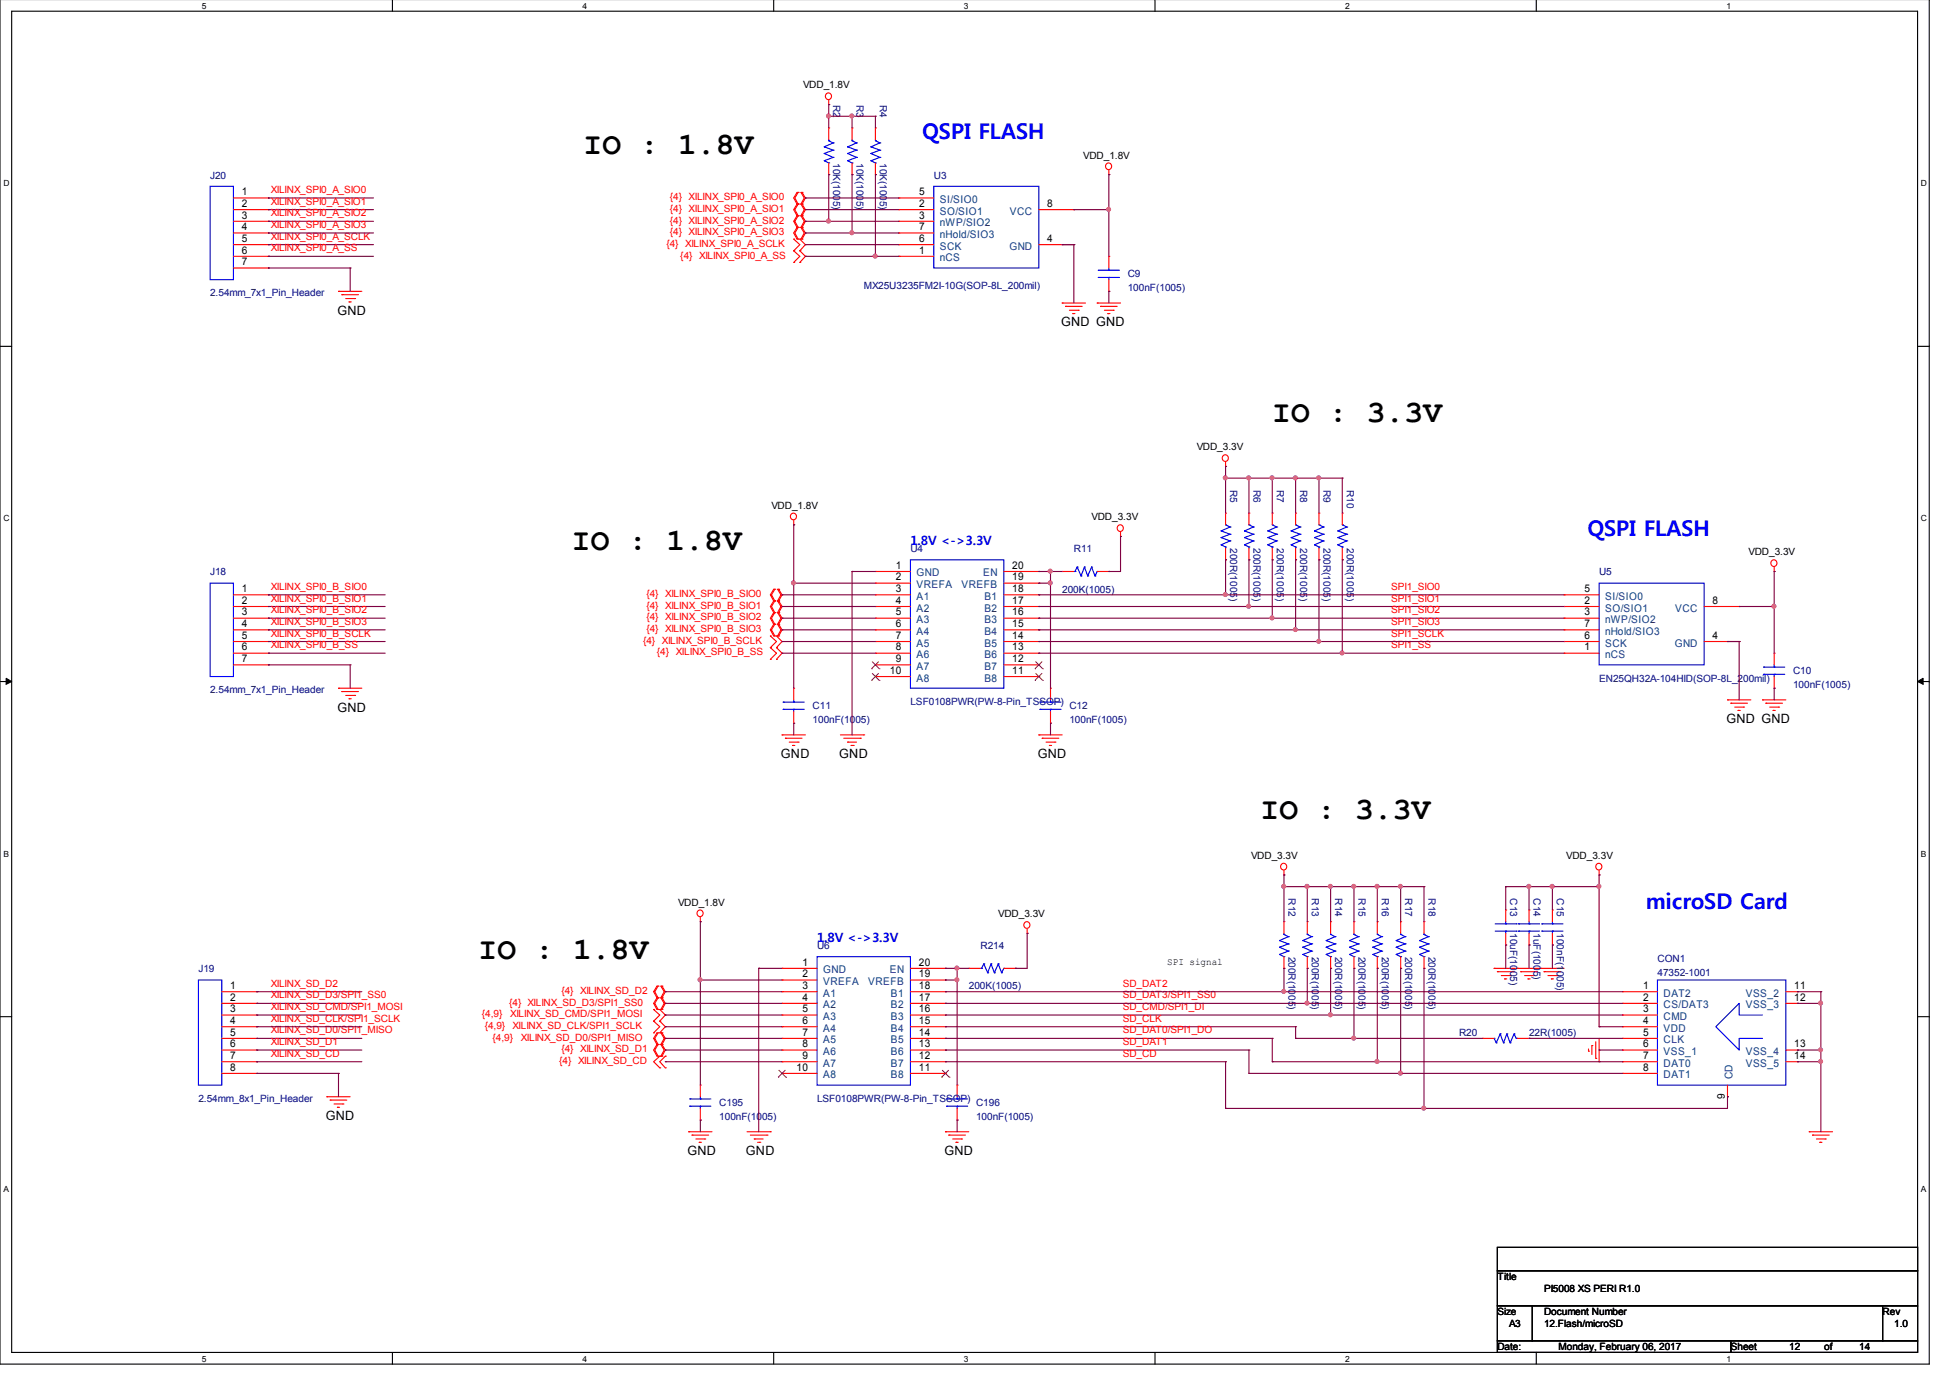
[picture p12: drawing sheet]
<svg xmlns="http://www.w3.org/2000/svg" width="297mm" height="210mm" viewBox="0 0 297 210" stroke-linecap="round" stroke-linejoin="round" font-family="sans-serif">
<path d="M0 -.1v207.9h293.9v-207.9M1.8 1.7h290.3v204.3h-290.3z" fill="none" stroke="#000" stroke-width=".17"/>
<g fill="#fff">
<path d="M30.7 .2h.6v1.3h-.6z"/>
<path d="M30.7 206.3h.6v1.3h-.6z"/>
</g>
<path d="M59.8 -.1v1.8M59.8 206v1.8" fill="none" stroke="#000" stroke-width=".17"/>
<g fill="#fff">
<path d="M88.7 .2h.6v1.3h-.6z"/>
<path d="M88.7 206.3h.6v1.3h-.6z"/>
</g>
<path d="M117.9 -.1v1.8M117.9 206v1.8" fill="none" stroke="#000" stroke-width=".17"/>
<g fill="#fff">
<path d="M146.8 .2h.6v1.3h-.6z"/>
<path d="M146.8 206.3h.6v1.3h-.6z"/>
</g>
<path d="M175.9 -.1v1.8M175.9 206v1.8" fill="none" stroke="#000" stroke-width=".17"/>
<g fill="#fff">
<path d="M204.9 .2h.6v1.3h-.6z"/>
<path d="M204.9 206.3h.6v1.3h-.6z"/>
</g>
<path d="M234 -.1v1.8M234 206v1.8" fill="none" stroke="#000" stroke-width=".17"/>
<g fill="#fff">
<path d="M263 .2h.6v1.3h-.6z"/>
<path d="M263 206.3h.6v1.3h-.6z"/>
<path d="M.5 27.2h.9v1.3h-.9z"/>
<path d="M292.6 27.2h.9v1.3h-.9z"/>
<path d="M.5 78.2h.9v1.4h-.9z"/>
<path d="M292.6 78.2h.9v1.4h-.9z"/>
</g>
<path d="M0 52.8h1.8M292.1 52.8h1.8" fill="none" stroke="#000" stroke-width=".17"/>
<g fill="#fff">
<path d="M.5 129.3h.8v1.4h-.8z"/>
<path d="M292.6 129.3h.8v1.4h-.8z"/>
</g>
<path d="M0 103.8h1.8M292.1 103.8h1.8" fill="none" stroke="#000" stroke-width=".17"/>
<path d="M.9 103.3l.9 .5-.9 .4zM292.1 103.8l.8-.5v.9z" fill="#000" stroke="#000" stroke-width=".15"/>
<g fill="#fff">
<path d="M.5 180.4h.7v1.3h-.7z"/>
<path d="M292.6 180.4h.7v1.3h-.7z"/>
</g>
<path d="M0 154.9h1.8M292.1 154.9h1.8M228.1 190h64v3.6h-64zM228.1 193.6h64v5.3h-64zM228.1 198.9h5.3v5.3h-5.3zM233.4 198.9h53.4v5.3h-53.4zM286.8 198.9h5.3v5.3h-5.3zM228.1 204.2h35.6v1.8h-35.6zM263.7 204.2h28.4v1.8h-28.4z" fill="none" stroke="#000" stroke-width=".17"/>
<g fill="none" stroke="#f00" stroke-width=".17">
<path d="M126.2 15.9h.1M126.2 19.5h.1M126.2 15.3v.6M126.2 19.5v1.8M129.8 19.5h.1M129.8 19.5v1.8M133.3 19.5h.1M133.3 19.5v1.8M35.6 30.2h5.3M35.6 31.9h5.3M35.6 33.7h5.3M35.6 35.5h5.3"/>
<path d="M35.6 37.3h5.3M35.6 39h5.3M40.9 30.2h.1M40.9 31.9h.1M40.9 33.7h.1M40.9 35.5h.1M40.9 37.3h.1M40.9 39h.1M120.9 36.4h.1M120.9 38.2h.1M120.9 40h.1M120.9 36.4l.9 .9-.9 .9"/>
<path d="M120.9 38.2l.9 .8-.9 1M121.4 29.3h.1M121.4 31.1h.1M121.4 32.9h.1M121.4 34.6h.1M121.4 36.4h.1M121.4 29.3l-.5 .9 .5 .9M121.4 31.1l-.5 .8 .5 1M121.4 32.9l-.5 .8 .5 .9M121.4 34.6l-.5 .9 .5 .9M121.6 29.3h.1M121.6 31.1h.1"/>
<path d="M121.6 32.9h.1M121.6 34.6h.1M121.6 36.4h.1M121.6 29.3l-.5 .9 .5 .9M121.6 31.1l-.5 .8 .5 1M121.6 32.9l-.5 .8 .5 .9M121.6 34.6l-.5 .9 .5 .9M121.8 38.2h.1M121.8 36.4h.1M121.8 40h.1M121.8 36.4l.9 .9-.9 .9M121.8 38.2l.9 .8-.9 1"/>
<path d="M122 29.3h.1M122 31.1h.1M122 32.9h.1M122 34.6h.1M122 36.4h.1M122 29.3l.5 .9-.5 .9M122 31.1l.5 .8-.5 1M122 32.9l.5 .8-.5 .9M122 34.6l.5 .9-.5 .9M122.2 29.3h.1M122.2 31.1h.1M122.2 32.9h.1"/>
<path d="M122.2 34.6h.1M122.2 36.4h.1M122.2 29.3l.5 .9-.5 .9M122.2 31.1l.5 .8-.5 1M122.2 32.9l.5 .8-.5 .9M122.2 34.6l.5 .9-.5 .9M126.2 26.6h.1M126.2 24.8v1.8M129.8 26.6h.1M129.8 24.8v1.8M133.3 26.6h.1M133.3 24.8v1.8"/>
<path d="M136.9 39h.1M136.9 31.9h.1M136.9 33.7h.1M136.9 30.2h.1M136.9 37.3h.1M136.9 35.5h.1M136.9 30.2h5.3M136.9 31.9h5.3M136.9 33.7h5.3M136.9 35.5h5.3M136.9 37.3h5.3M136.9 39h5.3"/>
<path d="M158.2 31.9h5.4M158.2 37.3h5.4M163.6 37.3h.1M163.6 31.9h.1M168.9 26.6h.1M168.9 39h.1M168.9 25.9v.7M168.9 39v1.8M35.6 40.8h5.3M40.9 40.8h.1M51.6 44.4h.1M51.6 44.4h3.5"/>
<path d="M52.1 44.9h.1M52.1 44.9h2.5M52.7 45.5h1.3M53.2 46h.1M53.2 46h.3M54 45.5h.1M161.8 46.2h.1M161.8 46.2h3.6M162.3 46.7h.1M162.3 46.7h2.5M162.9 47.3h1.4M163.4 47.8h.1"/>
<path d="M163.4 47.8h.3M164.3 47.3h.1M167.1 46.2h.1M167.1 46.2h3.6M167.6 46.7h.1M167.6 46.7h2.6M168.2 47.3h1.4M168.7 47.8h.1M168.7 47.8h.4M168.9 44.4h.1M168.9 42.6v1.8M169.6 47.3h.1"/>
<path d="M120.9 79.9h.1M120.9 79.3v.6M186.7 71h.1M186.7 78.2h.1M186.7 70.4v.6M186.7 78.2v1.7M190.2 78.2h.1M190.2 78.2v1.7M193.8 78.2h.1M193.8 78.2v1.7M197.4 78.2h.1M197.4 78.2v1.7"/>
<path d="M200.9 78.2h.1M200.9 78.2v1.7M204.5 78.2h.1M204.5 78.2v1.7M35.6 99.5h5.3M35.6 92.4h5.3M35.6 94.2h5.3M35.6 97.7h5.3M35.6 90.6h5.3M35.6 95.9h5.3M40.9 90.6h.1M40.9 92.4h.1"/>
<path d="M40.9 94.2h.1M40.9 95.9h.1M40.9 97.7h.1M40.9 99.5h.1M117.3 96.9h.1M117.3 98.7h.1M117.3 96.9l1 .8-1 1M117.3 98.7l1 .8-1 .9M117.9 89.8h.1M117.9 91.5h.1M117.9 93.3h.1M117.9 95.1h.1"/>
<path d="M117.9 96.9h.1M117.9 89.8l-.6 .8 .6 .9M117.9 91.5l-.6 .9 .6 .9M117.9 93.3l-.6 .9 .6 .9M117.9 95.1l-.6 .8 .6 1M118 89.8h.1M118 91.5h.1M118 93.3h.1M118 95.1h.1M118 96.9h.1M118 89.8l-.5 .8 .5 .9M118 91.5l-.5 .9 .5 .9"/>
<path d="M118 93.3l-.5 .9 .5 .9M118 95.1l-.5 .8 .5 1M118.3 98.7h.1M118.3 96.9h.1M118.3 96.9l.8 .8-.8 1M118.3 98.7l.8 .8-.8 .9M118.4 89.8h.1M118.4 91.5h.1M118.4 93.3h.1M118.4 95.1h.1M118.4 96.9h.1M118.4 89.8l.6 .8-.6 .9"/>
<path d="M118.4 91.5l.6 .9-.6 .9M118.4 93.3l.6 .9-.6 .9M118.4 95.1l.6 .8-.6 1M118.6 89.8h.1M118.6 91.5h.1M118.6 93.3h.1M118.6 95.1h.1M118.6 96.9h.1M118.6 89.8l.5 .8-.5 .9M118.6 91.5l.5 .9-.5 .9M118.6 93.3l.5 .9-.5 .9M118.6 95.1l.5 .8-.5 1"/>
<path d="M133.3 87.1h.1M133.3 88.8h.1M133.3 90.6h.1M133.3 92.4h.1M133.3 94.2h.1M133.3 95.9h.1M133.3 97.7h.1M133.3 99.5h.1M133.3 99.5h5.4M133.3 92.4h5.4M133.3 94.2h5.4M133.3 97.7h5.4"/>
<path d="M133.3 90.6h5.4M133.3 95.9h5.4M133.3 87.1h5.4M133.3 88.8h5.4M152.9 99.5h5.3M152.9 92.4h5.3M152.9 94.2h5.3M152.9 97.7h5.3M152.9 90.6h5.3M152.9 95.9h5.3M152.9 87.1h5.3M152.9 88.8h5.3"/>
<path d="M158.2 87.1h.1M158.2 88.8h.1M158.2 90.6h.1M158.2 92.4h.1M158.2 94.2h.1M158.2 95.9h.1M158.2 97.7h.1M158.2 99.5h.1M161.8 87.1h.1M161.8 87.1h1.8M167.1 87.1h1.8M168.9 87.1h.1"/>
<path d="M170.7 81.7h.1M170.7 81v.7M186.7 85.3h.1M186.7 83.5v1.8M190.2 85.3h.1M190.2 83.5v1.8M193.8 85.3h.1M193.8 83.5v1.8M197.4 85.3h.1M197.4 83.5v1.8M200.9 85.3h.1M200.9 83.5v1.8"/>
<path d="M204.5 85.3h.1M204.5 83.5v1.8M238.3 99.5h.1M238.3 92.4h.1M238.3 94.2h.1M238.3 90.6h.1M238.3 97.7h.1M238.3 95.9h.1M238.3 99.5h5.3M238.3 92.4h5.3M238.3 94.2h5.3M238.3 97.7h5.3"/>
<path d="M238.3 90.6h5.3M238.3 95.9h5.3M259.6 92.4h5.3M259.6 97.7h5.3M264.9 97.7h.1M264.9 92.4h.1M270.3 87.1h.1M270.3 99.5h.1M270.3 86.4v.7M270.3 99.5v1.8M35.6 101.3h5.3M40.9 101.3h.1"/>
<path d="M51.6 104.8h.1M51.6 104.8h3.5M52.1 105.3h.1M52.1 105.3h2.5M52.7 105.9h1.3M53.2 106.4h.1M53.2 106.4h.3M54 105.9h.1M117.3 100.4h.1M118.3 100.4h.1M119.1 111.9h.1M119.1 111.9h3.6"/>
<path d="M119.6 112.5h.1M119.6 112.5h2.6M120.2 113h1.4M120.7 113.6h.1M120.7 113.6h.4M120.9 110.2h.1M120.9 104.8h.1M120.9 104.8v1.8M120.9 108.4v1.8M121.6 113h.1M128 111.9h3.6M128.5 112.5h2.6"/>
<path d="M129.1 113h.1M129.1 113h1.4M129.6 113.6h.4M130 113.6h.1M131.1 112.5h.1M131.6 111.9h.1M133.3 101.3h.1M133.3 103.1h.1M133.3 101.3h5.4M133.3 103.1h5.4M152.9 101.3h5.3M152.9 103.1h5.3"/>
<path d="M158.2 111.9h.1M158.2 103.1h.1M158.2 101.3h.1M158.2 111.9h3.6M158.7 112.5h.1M158.7 112.5h2.6M159.3 113h1.4M159.9 113.6h.1M159.9 113.6h.3M160 110.2h.1M160 104.8h.1M160 104.8v1.8"/>
<path d="M160 108.4v1.8M160.7 113h.1M263.1 106.6h.1M263.1 106.6h3.6M263.7 107.1h.1M263.7 107.1h2.5M264.2 107.7h1.4M264.8 108.2h.1M264.8 108.2h.3M265.6 107.7h.1M268.5 106.6h.1M268.5 106.6h3.5"/>
<path d="M269 107.1h.1M269 107.1h2.5M269.6 107.7h1.3M270.1 108.2h.1M270.1 108.2h.3M270.3 104.8h.1M270.3 103.1v1.7M270.9 107.7h.1M106.7 139.7v.7M195.6 133.3h.1M195.6 132.6v.7M229.4 138.6h.1"/>
<path d="M229.4 138.6v1.8M232.9 138.6h.1M232.9 138.6v1.8M236.5 138.6h.1M236.5 138.6v1.8M243.6 133.3h.1M243.6 132.6v.7M33.8 158.2h5.3M33.8 151.1h5.3M33.8 152.8h5.3M33.8 154.6h5.3M33.8 156.4h5.3"/>
<path d="M33.8 159.9h5.3M39.1 151.1h.1M39.1 152.8h.1M39.1 154.6h.1M39.1 156.4h.1M39.1 158.2h.1M39.1 159.9h.1M99.6 157.3h.1M99.6 155.5h.1M99.6 153.8h.1M99.6 155.5l.9 .9-.9 .9M99.6 153.8l.9 .8-.9 .9"/>
<path d="M100.1 150.2h.1M100.1 152h.1M100.1 153.8h.1M100.1 157.3h.1M100.1 159.1h.1M100.1 150.2l-.5 .9 .5 .9M100.1 152l-.5 .8 .5 1M100.1 157.3l-.5 .9 .5 .9M100.1 159.1l-.5 .8 .5 1M100.2 150.2h.1M100.2 152h.1M100.2 153.8h.1"/>
<path d="M100.2 157.3h.1M100.2 159.1h.1M100.2 150.2l-.5 .9 .5 .9M100.2 152l-.5 .8 .5 1M100.2 157.3l-.5 .9 .5 .9M100.2 159.1l-.5 .8 .5 1M100.5 155.5h.1M100.5 157.3h.1M100.5 153.8h.1M100.5 155.5l.8 .9-.8 .9M100.5 153.8l.8 .8-.8 .9M100.7 150.2h.1"/>
<path d="M100.7 152h.1M100.7 153.8h.1M100.7 157.3h.1M100.7 159.1h.1M100.7 150.2l.5 .9-.5 .9M100.7 152l.5 .8-.5 1M100.7 157.3l.5 .9-.5 .9M100.7 159.1l.5 .8-.5 1M100.8 150.2h.1M100.8 152h.1M100.8 153.8h.1M100.8 157.3h.1"/>
<path d="M100.8 159.1h.1M100.8 150.2l.5 .9-.5 .9M100.8 152l.5 .8-.5 1M100.8 157.3l.5 .9-.5 .9M100.8 159.1l.5 .8-.5 1M106.7 140.4h.1M119.1 147.5h.1M119.1 149.3h.1M119.1 151.1h.1M119.1 152.8h.1M119.1 154.6h.1M119.1 156.4h.1"/>
<path d="M119.1 158.2h.1M119.1 159.9h.1M119.1 147.5h5.4M119.1 158.2h5.4M119.1 149.3h5.4M119.1 151.1h5.4M119.1 152.8h5.4M119.1 154.6h5.4M119.1 156.4h5.4M119.1 159.9h5.4M138.7 147.5h5.3M138.7 158.2h5.3"/>
<path d="M138.7 149.3h5.3M138.7 151.1h5.3M138.7 152.8h5.3M138.7 154.6h5.3M138.7 156.4h5.3M138.7 159.9h5.3M144 147.5h.1M144 149.3h.1M144 151.1h.1M144 152.8h.1M144 154.6h.1M144 156.4h.1"/>
<path d="M144 158.2h.1M144 159.9h.1M147.6 147.5h.1M147.6 147.5h1.8M152.9 147.5h1.8M154.7 147.5h.1M156.5 142.2h.1M156.5 141.5v.7M195.6 147.5h.1M195.6 140.4h.1M195.6 140.4v1.8M195.6 145.7v1.8"/>
<path d="M199.1 147.5h.1M199.1 140.4h.1M199.1 140.4v1.8M199.1 145.7v1.8M202.7 147.5h.1M202.7 140.4h.1M202.7 140.4v1.8M202.7 145.7v1.8M206.2 147.5h.1M206.2 140.4h.1M206.2 140.4v1.8M206.2 145.7v1.8"/>
<path d="M209.8 147.5h.1M209.8 140.4h.1M209.8 140.4v1.8M209.8 145.7v1.8M213.4 147.5h.1M213.4 140.4h.1M213.4 140.4v1.8M213.4 145.7v1.8M216.9 147.5h.1M216.9 140.4h.1M216.9 140.4v1.8M216.9 145.7v1.8"/>
<path d="M225.8 158.2h.1M225.8 158.2h1.8M227.6 147.5h.1M227.6 147.5h10.7M228.1 148h.1M228.1 148h2.5M228.7 148.6h1.3M229.2 149.1h.1M229.2 149.1h.3M229.4 143.9h.1M229.4 142.2v1.7M230 148.6h.1"/>
<path d="M231.1 147.5h.1M231.1 158.2h1.8M231.6 148h.1M231.6 148h2.6M232.2 148.6h1.4M232.7 149.1h.1M232.7 149.1h.4M232.9 143.9h.1M232.9 158.2h.1M232.9 142.2v1.7M233.6 148.6h.1M234.7 147.5h.1"/>
<path d="M235.2 148h.1M235.2 148h2.5M235.8 148.6h1.4M236.3 149.1h.1M236.3 149.1h.3M236.5 143.9h.1M236.5 142.2v1.7M237.2 148.6h.1M242 159.8v.3M242.5 159.3h.1M242.5 159.3v1.3M243.1 158.7v2.5"/>
<path d="M243.6 158.2v3.5M247.1 151.1h.1M247.1 152.8h.1M247.1 154.6h.1M247.1 156.4h.1M247.1 158.2h.1M247.1 159.9h.1M247.1 158.2h5.4M247.1 151.1h5.4M247.1 152.8h5.4M247.1 154.6h5.4M247.1 156.4h5.4"/>
<path d="M247.1 159.9h5.4M272 151.1h1.8M272 152.8h1.8M272 159.9h1.8M273.8 159.9h.1M273.8 152.8h.1M273.8 151.1h.1M33.8 161.7h5.3M33.8 163.5h5.3M39.1 161.7h.1M39.1 163.5h.1M49.8 167.1h.1"/>
<path d="M49.8 167.1h3.5M50.3 167.6h.1M50.3 167.6h2.5M50.9 168.2h1.3M51.4 168.7h.1M51.4 168.7h.3M52.2 168.2h.1M100.1 160.9h.1M100.2 160.9h.1M100.5 160.9h.1M100.5 162.7h.1M100.5 160.9l-.9 .8 .9 1"/>
<path d="M100.7 160.9h.1M100.8 160.9h.1M101.3 160.9h.1M101.3 162.7h.1M101.3 160.9l-.8 .8 .8 1M104.9 172.4h.1M104.9 172.4h3.6M105.4 172.9h.1M105.4 172.9h2.5M106 173.5h1.4M106.5 174h.1M106.5 174h.3"/>
<path d="M106.7 170.6h.1M106.7 165.3h.1M106.7 165.3v1.8M106.7 168.8v1.8M107.4 173.5h.1M113.8 172.4h3.5M114.3 172.9h2.5M114.9 173.5h.1M114.9 173.5h1.3M115.4 174h.3M115.7 174h.1M116.8 172.9h.1"/>
<path d="M117.3 172.4h.1M119.1 161.7h.1M119.1 163.5h.1M119.1 161.7h5.4M119.1 163.5h5.4M138.7 161.7h5.3M138.7 163.5h5.3M144 172.4h.1M144 163.5h.1M144 161.7h.1M144 172.4h3.6M144.5 172.9h.1"/>
<path d="M144.5 172.9h2.6M145.1 173.5h1.4M145.6 174h.1M145.6 174h.4M145.8 170.6h.1M145.8 165.3h.1M145.8 165.3v1.8M145.8 168.8v1.8M146.5 173.5h.1M242 160.1h.1M243.1 161.2h.1M243.6 161.7h.1"/>
<path d="M247.1 161.7h.1M247.1 163.5h.1M247.1 161.7h5.4M247.1 163.5h5.4M263.1 167.1h.1M263.1 165.3v1.8M272 161.7h1.8M273.8 161.7h.1M275.6 172.4h.1M275.6 172.4h3.5M276.1 172.9h.1M276.1 172.9h2.5"/>
<path d="M276.7 173.5h1.3M277.2 174h.1M277.2 174h.3M278 173.5h.1"/>
<circle cx="126.2" cy="14.7" r=".49"/>
<circle cx="168.8" cy="25.3" r=".49"/>
<circle cx="120.8" cy="78.7" r=".49"/>
<circle cx="186.6" cy="69.8" r=".49"/>
<circle cx="170.6" cy="80.4" r=".49"/>
<circle cx="270.2" cy="85.8" r=".49"/>
<circle cx="106.6" cy="139.1" r=".49"/>
<circle cx="195.5" cy="132" r=".49"/>
<circle cx="243.5" cy="132" r=".49"/>
<circle cx="156.4" cy="140.9" r=".49"/>
</g>
<g fill="none" stroke="#00f" stroke-width=".17">
<path d="M32 28.4h3.6v14.2h-3.6zM125.6 22.4h.1M125.6 23.4h.1M125.6 24.5h.1M125.6 22.4l1.3 .5M125.6 23.4l1.3 .6M125.6 24.5l.6 .3M126.2 24.8h.1M126.2 21.4h.1M126.2 21.4l.7 .4M126.2 21.3v.1M126.9 21.8h.1"/>
<path d="M126.9 22.9h.1M126.9 24h.1M126.9 21.8l-1.3 .6M126.9 22.9l-1.3 .5M126.9 24l-1.3 .5M129.1 22.4h.1M129.1 23.4h.1M129.1 24.5h.1M129.1 22.4l1.4 .5M129.1 23.4l1.4 .6M129.1 24.5l.7 .3M129.8 24.8h.1"/>
<path d="M129.8 21.4h.1M129.8 21.4l.7 .4M129.8 21.3v.1M130.5 21.8h.1M130.5 22.9h.1M130.5 24h.1M130.5 21.8l-1.4 .6M130.5 22.9l-1.4 .5M130.5 24l-1.4 .5M132.7 22.4h.1M132.7 23.4h.1M132.7 24.5h.1"/>
<path d="M132.7 22.4l1.3 .5M132.7 23.4l1.3 .6M132.7 24.5l.6 .3M133.3 24.8h.1M133.3 21.4h.1M133.3 21.4l.7 .4M133.3 21.3v.1M134 21.8h.1M134 22.9h.1M134 24h.1M134 21.8l-1.3 .6M134 22.9l-1.3 .5"/>
<path d="M134 24l-1.3 .5M142.2 28.4h16v12.4h-16zM167.3 41.2h.1M167.3 42.3h.1M167.3 41.2h3.2M167.3 42.3h3.2M168.9 42.3h.1M168.9 41.2h.1M168.9 40.8v.4M168.9 42.3v.3M186.7 79.9h.1M186.7 79.9l.7 .4"/>
<path d="M190.2 79.9h.1M190.2 79.9l.7 .4M193.8 79.9h.1M193.8 79.9l.7 .4M197.4 79.9h.1M197.4 79.9l.6 .4M200.9 79.9h.1M200.9 79.9l.7 .4M204.5 79.9h.1M204.5 79.9l.6 .4M32 88.8h3.6v14.3h-3.6zM138.7 85.3h14.2v19.5h-14.2z"/>
<path d="M163.6 87.1h.1M163.7 87.1h.1M164.1 86.4h.1M164.1 86.4l-.4 .7M164.1 86.4l.6 1.3M164.7 87.7h.1M165.2 86.4h.1M165.2 86.4l-.5 1.3M165.2 86.4l.5 1.3M165.7 87.7h.1M166.3 86.4h.1M166.3 86.4l-.6 1.3"/>
<path d="M166.3 86.4l.5 1.3M166.8 87.7h.1M167.1 87.1h.1M167.1 87.1l-.3 .6M186 83h.1M186 81.9h.1M186 80.9h.1M186 83l.7 .3M186 81.9l1.4 .5M186 80.9l1.4 .5M186.7 83.3h.1M186.7 83.3v.2"/>
<path d="M187.4 82.4h.1M187.4 81.4h.1M187.4 80.3h.1M187.4 82.4l-1.4 .6M187.4 81.4l-1.4 .5M187.4 80.3l-1.4 .6M189.6 83h.1M189.6 81.9h.1M189.6 80.9h.1M189.6 83l.6 .3M189.6 81.9l1.3 .5M189.6 80.9l1.3 .5"/>
<path d="M190.2 83.3h.1M190.2 83.3v.2M190.9 82.4h.1M190.9 81.4h.1M190.9 80.3h.1M190.9 82.4l-1.3 .6M190.9 81.4l-1.3 .5M190.9 80.3l-1.3 .6M193.1 83h.1M193.1 81.9h.1M193.1 80.9h.1M193.1 83l.7 .3"/>
<path d="M193.1 81.9l1.4 .5M193.1 80.9l1.4 .5M193.8 83.3h.1M193.8 83.3v.2M194.5 82.4h.1M194.5 81.4h.1M194.5 80.3h.1M194.5 82.4l-1.4 .6M194.5 81.4l-1.4 .5M194.5 80.3l-1.4 .6M196.7 83h.1M196.7 81.9h.1"/>
<path d="M196.7 80.9h.1M196.7 83l.7 .3M196.7 81.9l1.3 .5M196.7 80.9l1.3 .5M197.4 83.3h.1M197.4 83.3v.2M198 82.4h.1M198 81.4h.1M198 80.3h.1M198 82.4l-1.3 .6M198 81.4l-1.3 .5M198 80.3l-1.3 .6"/>
<path d="M200.2 83h.1M200.2 81.9h.1M200.2 80.9h.1M200.2 83l.7 .3M200.2 81.9l1.4 .5M200.2 80.9l1.4 .5M200.9 83.3h.1M200.9 83.3v.2M201.6 82.4h.1M201.6 81.4h.1M201.6 80.3h.1M201.6 82.4l-1.4 .6"/>
<path d="M201.6 81.4l-1.4 .5M201.6 80.3l-1.4 .6M203.8 83h.1M203.8 81.9h.1M203.8 80.9h.1M203.8 83l.7 .3M203.8 81.9l1.3 .5M203.8 80.9l1.3 .5M204.5 83.3h.1M204.5 83.3v.2M205.1 82.4h.1M205.1 81.4h.1"/>
<path d="M205.1 80.3h.1M205.1 82.4l-1.3 .6M205.1 81.4l-1.3 .5M205.1 80.3l-1.3 .6M243.6 88.8h16v12.5h-16zM119.3 106.9h.1M119.3 108h.1M119.3 106.9h3.2M119.3 108h3.2M120.9 108h.1M120.9 106.9h.1M120.9 106.6v.3"/>
<path d="M120.9 108v.4M158.4 106.9h.1M158.4 108h.1M158.4 106.9h3.2M158.4 108h3.2M160 108h.1M160 106.9h.1M160 106.6v.3M160 108v.4M268.6 101.6h.1M268.6 102.7h.1M268.6 101.6h3.3"/>
<path d="M268.6 102.7h3.3M270.3 102.7h.1M270.3 101.6h.1M270.3 101.3v.3M270.3 102.7v.4M30.2 149.3h3.6v16h-3.6zM124.5 145.7h14.2v19.6h-14.2zM149.4 147.5h.1M149.5 147.5h.1M149.9 146.8h.1M149.9 146.8l-.4 .7M149.9 146.8l.6 1.4"/>
<path d="M150.5 148.2h.1M151 146.8h.1M151 146.8l-.5 1.4M151 146.8l.5 1.4M151.5 148.2h.1M152.1 146.8h.1M152.1 146.8l-.6 1.4M152.1 146.8l.5 1.4M152.6 148.2h.1M152.9 147.5h.1M152.9 147.5l-.3 .7M194.9 143.3h.1"/>
<path d="M194.9 144.3h.1M194.9 145.4h.1M194.9 143.3l1.4 .5M194.9 144.3l1.4 .6M194.9 145.4l.7 .3M195.6 145.7h.1M195.6 142.3h.1M195.6 142.3l.7 .4M195.6 142.2v.1M196.3 142.7h.1M196.3 143.8h.1M196.3 144.9h.1"/>
<path d="M196.3 142.7l-1.4 .6M196.3 143.8l-1.4 .5M196.3 144.9l-1.4 .5M198.5 143.3h.1M198.5 144.3h.1M198.5 145.4h.1M198.5 143.3l1.3 .5M198.5 144.3l1.3 .6M198.5 145.4l.6 .3M199.1 145.7h.1M199.1 142.3h.1M199.1 142.3l.7 .4"/>
<path d="M199.1 142.2v.1M199.8 142.7h.1M199.8 143.8h.1M199.8 144.9h.1M199.8 142.7l-1.3 .6M199.8 143.8l-1.3 .5M199.8 144.9l-1.3 .5M202 143.3h.1M202 144.3h.1M202 145.4h.1M202 143.3l1.4 .5M202 144.3l1.4 .6"/>
<path d="M202 145.4l.7 .3M202.7 145.7h.1M202.7 142.3h.1M202.7 142.3l.7 .4M202.7 142.2v.1M203.4 142.7h.1M203.4 143.8h.1M203.4 144.9h.1M203.4 142.7l-1.4 .6M203.4 143.8l-1.4 .5M203.4 144.9l-1.4 .5M205.6 143.3h.1"/>
<path d="M205.6 144.3h.1M205.6 145.4h.1M205.6 143.3l1.3 .5M205.6 144.3l1.3 .6M205.6 145.4l.6 .3M206.2 145.7h.1M206.2 142.3h.1M206.2 142.3l.7 .4M206.2 142.2v.1M206.9 142.7h.1M206.9 143.8h.1M206.9 144.9h.1"/>
<path d="M206.9 142.7l-1.3 .6M206.9 143.8l-1.3 .5M206.9 144.9l-1.3 .5M209.1 143.3h.1M209.1 144.3h.1M209.1 145.4h.1M209.1 143.3l1.4 .5M209.1 144.3l1.4 .6M209.1 145.4l.7 .3M209.8 145.7h.1M209.8 142.3h.1M209.8 142.3l.7 .4"/>
<path d="M209.8 142.2v.1M210.5 142.7h.1M210.5 143.8h.1M210.5 144.9h.1M210.5 142.7l-1.4 .6M210.5 143.8l-1.4 .5M210.5 144.9l-1.4 .5M212.7 143.3h.1M212.7 144.3h.1M212.7 145.4h.1M212.7 143.3l1.3 .5M212.7 144.3l1.3 .6"/>
<path d="M212.7 145.4l.7 .3M213.4 145.7h.1M213.4 142.3h.1M213.4 142.3l.6 .4M213.4 142.2v.1M214 142.7h.1M214 143.8h.1M214 144.9h.1M214 142.7l-1.3 .6M214 143.8l-1.3 .5M214 144.9l-1.3 .5M216.2 143.3h.1"/>
<path d="M216.2 144.3h.1M216.2 145.4h.1M216.2 143.3l1.4 .5M216.2 144.3l1.4 .6M216.2 145.4l.7 .3M216.9 145.7h.1M216.9 142.3h.1M216.9 142.3l.7 .4M216.9 142.2v.1M217.6 142.7h.1M217.6 143.8h.1M217.6 144.9h.1"/>
<path d="M217.6 142.7l-1.4 .6M217.6 143.8l-1.4 .5M217.6 144.9l-1.4 .5M227.6 158.2h.1M227.6 158.2l.3 .6M227.8 140.7h3.2M227.8 141.8h3.2M227.9 158.8h.1M228.5 157.5h.1M228.5 157.5l.5 1.3M228.5 157.5l-.6 1.3M229 158.8h.1"/>
<path d="M229.4 141.8h.1M229.4 140.7h.1M229.4 140.4v.3M229.4 141.8v.4M229.5 157.5h.1M229.5 157.5l.5 1.3M229.5 157.5l-.5 1.3M230 158.8h.1M230.6 157.5h.1M230.6 157.5l.4 .7M230.6 157.5l-.6 1.3M231 158.2h.1"/>
<path d="M231 140.7h.1M231 141.8h.1M231.3 140.7h.1M231.3 141.8h.1M231.3 140.7h3.2M231.3 141.8h3.2M232.9 141.8h.1M232.9 140.7h.1M232.9 140.4v.3M232.9 141.8v.4M234.9 140.7h.1M234.9 141.8h.1"/>
<path d="M234.9 140.7h3.2M234.9 141.8h3.2M236.5 141.8h.1M236.5 140.7h.1M236.5 140.4v.3M236.5 141.8v.4M252.5 149.3h19.5v16h-19.5zM268.5 154.6h-3.6v-1.8l-3.5 3.6 3.5 3.5v-1.7h3.6M105.1 167.4h.1M105.1 168.5h.1M105.1 167.4h3.2M105.1 168.5h3.2"/>
<path d="M106.7 168.5h.1M106.7 167.4h.1M106.7 167.1v.3M106.7 168.5v.3M144.2 167.4h.1M144.2 168.5h.1M144.2 167.4h3.2M144.2 168.5h3.2M145.8 168.5h.1M145.8 167.4h.1M145.8 167.1v.3M145.8 168.5v.3"/>
</g>
<g fill="none" stroke="#804000" stroke-width=".15">
<path d="M132.8 101.9h.1M132.8 103.6h.1M132.8 100.8l1.1 1.1M132.8 102.5l1.1 1.1M133.9 100.8l-1.1 1.1M133.9 102.5l-1.1 1.1M133.9 101.9h.1M133.9 103.6h.1M157.6 103.6h.1M157.6 101.9h.1M157.7 102.5l1.1 1.1M157.7 100.8l1.1 1.1"/>
<path d="M158.7 102.5l-1.1 1.1M158.7 100.8l-1.1 1.1M158.8 103.6h.1M158.8 101.9h.1M118.5 164.1h.1M118.6 163l1.1 1.1M119.6 163l-1.1 1.1M119.7 164.1h.1M143.4 164.1h.1M143.5 163l1.1 1.1M144.5 163l-1.1 1.1M144.6 164.1h.1"/>
</g>
<g fill="none" stroke="#800040" stroke-width=".17">
<path d="M126.2 15.9h.1M126.2 17.7h.1M126.2 15.9v3.6M126.2 17.7h7.1M129.8 17.7h.1M129.8 17.7v1.8M133.3 17.7h.1M133.3 17.7v1.8M40.9 37.3h.1M40.9 39h.1M40.9 30.2h.1M40.9 31.9h.1"/>
<path d="M40.9 33.7h.1M40.9 35.5h.1M40.9 37.3h16M40.9 39h16M40.9 31.9h16M40.9 30.2h16M40.9 35.5h16M40.9 33.7h16M122.7 37.3h.1M122.7 39h.1M122.7 31.9h.1M122.7 30.2h.1"/>
<path d="M122.7 35.5h.1M122.7 33.7h.1M122.7 37.3h14.2M122.7 39h14.2M122.7 31.9h14.2M122.7 30.2h14.2M122.7 35.5h14.2M122.7 33.7h14.2M126.2 26.6h.1M126.2 33.7h.1M126.2 26.6v7.1M129.8 26.6h.1"/>
<path d="M129.8 35.5h.1M129.8 26.6v8.9M133.3 26.6h.1M133.3 39h.1M133.3 26.6v12.4M161.8 37.3h.1M161.8 37.3h1.8M163.6 37.3h.1M163.6 31.9h.1M163.6 37.3v8.9M163.6 31.9h5.3M168.9 26.6h.1"/>
<path d="M168.9 31.9h.1M168.9 26.6v12.4M40.9 40.8h.1M40.9 40.8h12.4M53.3 40.8h.1M53.3 40.8v3.6M168.9 44.4h.1M168.9 44.4v1.8M120.9 79.9h.1M120.9 79.9v24.9M186.7 71h.1M186.7 72.8h.1"/>
<path d="M186.7 71v7.2M186.7 72.8h17.8M190.2 72.8h.1M190.2 72.8v5.4M193.8 72.8h.1M193.8 72.8v5.4M197.4 72.8h.1M197.4 72.8v5.4M200.9 72.8h.1M200.9 72.8v5.4M204.5 72.8h.1M204.5 72.8v5.4"/>
<path d="M40.9 90.6h.1M40.9 92.4h.1M40.9 94.2h.1M40.9 95.9h.1M40.9 97.7h.1M40.9 99.5h.1M40.9 94.2h17.8M40.9 95.9h17.8M40.9 92.4h17.8M40.9 90.6h17.8M40.9 97.7h17.8M40.9 99.5h17.8"/>
<path d="M119.1 94.2h.1M119.1 95.9h.1M119.1 92.4h.1M119.1 90.6h.1M119.1 97.7h.1M119.1 99.5h.1M119.1 94.2h14.2M119.1 95.9h14.2M119.1 92.4h14.2M119.1 90.6h14.2M119.1 97.7h14.2M119.1 99.5h14.2"/>
<path d="M120.9 88.8h.1M120.9 88.8h12.4M129.8 87.1h.1M129.8 87.1h3.5M129.8 87.1v24.8M158.2 94.2h.1M158.2 95.9h.1M158.2 92.4h.1M158.2 90.6h.1M158.2 88.8h.1M158.2 87.1h.1M158.2 97.7h.1"/>
<path d="M158.2 99.5h.1M158.2 94.2h80.1M158.2 95.9h80.1M158.2 92.4h80.1M158.2 90.6h80.1M158.2 87.1h3.6M158.2 88.8h1.8M158.2 97.7h80.1M158.2 99.5h80.1M160 88.8h.1M160 87.1h.1M160 87.1v17.7"/>
<path d="M168.9 87.1h.1M170.7 81.7h.1M170.7 81.7v5.4h-1.8M186.7 85.3h.1M186.7 90.6h.1M186.7 85.3v5.3M190.2 85.3h.1M190.2 92.4h.1M190.2 85.3v7.1M193.8 85.3h.1M193.8 94.2h.1M193.8 85.3v8.9"/>
<path d="M197.4 85.3h.1M197.4 95.9h.1M197.4 85.3v10.6M200.9 85.3h.1M200.9 97.7h.1M200.9 85.3v12.4M204.5 85.3h.1M204.5 99.5h.1M204.5 85.3v14.2M263.1 97.7h.1M263.1 97.7h1.8M264.9 97.7h.1"/>
<path d="M264.9 92.4h.1M264.9 92.4h5.4M264.9 97.7v8.9M270.3 87.1h.1M270.3 92.4h.1M270.3 87.1v12.4M40.9 101.3h.1M40.9 101.3h12.4M53.3 101.3h.1M53.3 101.3v3.5M120.9 110.2h.1M120.9 110.2v1.7"/>
<path d="M160 110.2h.1M160 110.2v1.7M270.3 104.8h.1M270.3 104.8v1.8M195.6 133.3h.1M195.6 135.1h.1M195.6 135.1h21.3M195.6 133.3v7.1M199.1 135.1h.1M199.1 135.1v5.3M202.7 135.1h.1M202.7 135.1v5.3"/>
<path d="M206.2 135.1h.1M206.2 135.1v5.3M209.8 135.1h.1M209.8 135.1v5.3M213.4 135.1h.1M213.4 135.1v5.3M216.9 135.1h.1M216.9 135.1v5.3M229.4 135.1h.1M229.4 135.1h14.2M229.4 135.1v3.5M232.9 135.1h.1"/>
<path d="M232.9 135.1v3.5M236.5 135.1h.1M236.5 135.1v3.5M243.6 135.1h.1M243.6 133.3h.1M243.6 133.3v23.1M39.1 158.2h.1M39.1 159.9h.1M39.1 151.1h.1M39.1 152.8h.1M39.1 154.6h.1M39.1 156.4h.1"/>
<path d="M39.1 151.1h16M39.1 159.9h16M39.1 152.8h16M39.1 158.2h16M39.1 154.6h16M39.1 156.4h16M101.3 154.6h.1M101.3 156.4h.1M101.3 152.8h.1M101.3 151.1h.1M101.3 158.2h.1M101.3 159.9h.1"/>
<path d="M101.3 151.1h17.8M101.3 159.9h17.8M101.3 152.8h17.8M101.3 158.2h17.8M101.3 154.6h17.8M101.3 156.4h17.8M106.7 149.3h.1M106.7 140.4h.1M106.7 149.3h12.4M106.7 140.4v24.9M115.6 147.5h.1M115.6 147.5h3.5"/>
<path d="M115.6 147.5v24.9M144 154.6h.1M144 152.8h.1M144 151.1h.1M144 156.4h.1M144 158.2h.1M144 159.9h.1M144 149.3h.1M144 147.5h.1M144 151.1h103.1M144 159.9h46.2M144 152.8h103.1"/>
<path d="M144 158.2h49.8M144 154.6h103.1M144 156.4h53.4M144 147.5h3.6M144 149.3h1.8M145.8 147.5h.1M145.8 149.3h.1M145.8 147.5v17.8M154.7 147.5h.1M156.5 142.2h.1M156.5 142.2v5.3h-1.8M190.2 159.9h.1"/>
<path d="M190.2 159.9v3.6M193.8 158.2h.1M193.8 158.2v3.5M195.6 151.1h.1M195.6 147.5h.1M195.6 147.5v3.6M197.4 158.2h.1M197.4 156.4h.1M197.4 158.2h28.4M197.4 156.4v1.8M199.1 152.8h.1M199.1 147.5h.1"/>
<path d="M199.1 147.5v5.3M202.7 154.6h.1M202.7 147.5h.1M202.7 147.5v7.1M206.2 147.5h.1M206.2 158.2h.1M206.2 147.5v10.7M209.8 147.5h.1M209.8 147.5v14.2M213.4 147.5h.1M213.4 147.5v16M216.9 147.5h.1"/>
<path d="M216.9 147.5v21.3M229.4 143.9h.1M229.4 143.9v3.6M232.9 143.9h.1M232.9 158.2h.1M232.9 143.9v3.6M232.9 158.2h14.2M236.5 143.9h.1M236.5 143.9v3.6M243.6 159.9h.1M243.6 156.4h.1M243.6 159.9h3.5"/>
<path d="M243.6 156.4h3.5M273.8 151.1h.1M273.8 159.9h.1M273.8 152.8h.1M273.8 151.1h3.6M273.8 159.9h3.6M273.8 152.8h3.6M277.4 159.9h.1M277.4 152.8h.1M277.4 151.1h.1M277.4 151.1v21.3M39.1 161.7h.1"/>
<path d="M39.1 163.5h.1M39.1 161.7h16M39.1 163.5h12.5M51.6 163.5h.1M51.6 163.5v3.6M101.3 161.7h.1M101.3 161.7h17.8M106.7 170.6h.1M106.7 170.6v1.8M144 161.7h.1M144 161.7h42.7M145.8 170.6h.1"/>
<path d="M145.8 170.6v1.8M186.7 168.8h.1M186.7 161.7h.1M186.7 161.7v7.1M190.2 163.5h.1M190.2 163.5h56.9M193.8 161.7h.1M193.8 161.7h53.3M209.8 161.7h.1M213.4 163.5h.1M216.9 168.8h.1M263.1 167.1h.1"/>
<path d="M263.1 167.1v1.7h-76.4M273.8 161.7h.1M273.8 161.7h3.6M277.4 161.7h.1"/>
</g>
<g fill="#f0f" stroke="#f0f" stroke-width=".17">
<circle cx="277.3" cy="159.9" r=".3"/>
<circle cx="277.3" cy="152.8" r=".3"/>
<circle cx="277.3" cy="161.7" r=".3"/>
<circle cx="243.5" cy="135" r=".3"/>
<circle cx="232.9" cy="135" r=".3"/>
<circle cx="236.4" cy="135" r=".3"/>
<circle cx="202.7" cy="154.6" r=".3"/>
<circle cx="199.1" cy="152.8" r=".3"/>
<circle cx="195.5" cy="151" r=".3"/>
<circle cx="195.5" cy="135" r=".3"/>
<circle cx="199.1" cy="135" r=".3"/>
<circle cx="206.2" cy="135" r=".3"/>
<circle cx="202.7" cy="135" r=".3"/>
<circle cx="209.8" cy="135" r=".3"/>
<circle cx="213.3" cy="163.5" r=".3"/>
<circle cx="168.9" cy="31.9" r=".3"/>
<circle cx="120.9" cy="88.8" r=".3"/>
<circle cx="186.6" cy="90.6" r=".3"/>
<circle cx="190.2" cy="92.3" r=".3"/>
<circle cx="193.8" cy="94.1" r=".3"/>
<circle cx="197.3" cy="95.9" r=".3"/>
<circle cx="186.6" cy="72.8" r=".3"/>
<circle cx="197.3" cy="72.8" r=".3"/>
<circle cx="193.8" cy="72.8" r=".3"/>
<circle cx="190.2" cy="72.8" r=".3"/>
<circle cx="160" cy="88.8" r=".3"/>
<circle cx="206.2" cy="158.1" r=".3"/>
<circle cx="209.8" cy="161.7" r=".3"/>
<circle cx="213.3" cy="135" r=".3"/>
<circle cx="216.9" cy="168.8" r=".3"/>
<circle cx="126.2" cy="33.7" r=".3"/>
<circle cx="129.8" cy="35.4" r=".3"/>
<circle cx="126.2" cy="17.7" r=".3"/>
<circle cx="129.8" cy="17.7" r=".3"/>
<circle cx="133.3" cy="39" r=".3"/>
<circle cx="270.2" cy="92.3" r=".3"/>
<circle cx="200.9" cy="72.8" r=".3"/>
<circle cx="204.4" cy="99.5" r=".3"/>
<circle cx="200.9" cy="97.7" r=".3"/>
<circle cx="160" cy="87" r=".3"/>
<circle cx="145.8" cy="147.5" r=".3"/>
<circle cx="145.8" cy="149.2" r=".3"/>
<circle cx="106.6" cy="149.2" r=".3"/>
</g>
<g font-size="4.7">
<text x="88.9" y="23.4">IO : 1.8V</text>
<text x="193.8" y="64.3">IO : 3.3V</text>
<text x="87.1" y="83.8">IO : 1.8V</text>
<text x="192" y="124.7">IO : 3.3V</text>
<text x="72.9" y="146.1">IO : 1.8V</text>
</g>
<g font-size="3.3" fill="#00f">
<text x="140.5" y="21.2">QSPI FLASH</text>
<text x="241.8" y="81.6">QSPI FLASH</text>
<text x="250.7" y="138.5">microSD Card</text>
</g>
<g font-size="1.9">
<text x="51.4" y="47.9">GND</text>
<text x="161.6" y="49.7">GND GND</text>
<text x="51.4" y="108.4">GND</text>
<text x="263" y="110.2">GND GND</text>
<text x="119" y="115.5">GND</text>
<text x="127.8" y="115.5">GND</text>
<text x="158.1" y="115.5">GND</text>
<text x="49.6" y="170.6">GND</text>
<text x="104.7" y="176">GND</text>
<text x="113.6" y="176">GND</text>
<text x="143.8" y="176">GND</text>
</g>
<g font-size="1.9" fill="#00f">
<text x="138.7" y="83.1">1.8V &lt;-&gt;3.3V</text>
<text x="124.5" y="143.5">1.8V &lt;-&gt;3.3V</text>
</g>
<g font-size="1.6">
<text x="36.8" y="29.7">1</text>
<text x="140" y="29.7">5</text>
<text x="36.8" y="31.5">2</text>
<text x="36.8" y="33.3">3</text>
<text x="36.8" y="35.1">4</text>
<text x="140" y="31.5">2</text>
<text x="140" y="33.3">3</text>
<text x="140" y="35.1">7</text>
<text x="159.5" y="31.5">8</text>
<text x="36.8" y="36.8">5</text>
<text x="36.8" y="38.6">6</text>
<text x="36.8" y="40.4">7</text>
<text x="140" y="38.6">1</text>
<text x="140" y="36.8">6</text>
<text x="159.5" y="36.8">4</text>
<text x="136.5" y="86.6">1</text>
<text x="136.5" y="88.4">2</text>
<text x="154.2" y="86.6">20</text>
<text x="154.2" y="88.4">19</text>
<text x="36.8" y="90.2">1</text>
<text x="36.8" y="92">2</text>
<text x="36.8" y="93.7">3</text>
<text x="36.8" y="95.5">4</text>
<text x="136.5" y="90.2">3</text>
<text x="136.5" y="92">4</text>
<text x="136.5" y="93.7">5</text>
<text x="136.5" y="95.5">6</text>
<text x="154.2" y="90.2">18</text>
<text x="154.2" y="92">17</text>
<text x="154.2" y="93.7">16</text>
<text x="154.2" y="95.5">15</text>
<text x="241.4" y="92">2</text>
<text x="241.4" y="93.7">3</text>
<text x="241.4" y="90.2">5</text>
<text x="241.4" y="95.5">7</text>
<text x="260.9" y="92">8</text>
<text x="36.8" y="97.3">5</text>
<text x="36.8" y="99.1">6</text>
<text x="36.8" y="100.9">7</text>
<text x="136.5" y="97.3">7</text>
<text x="136.5" y="99.1">8</text>
<text x="136.5" y="100.9">9</text>
<text x="154.2" y="100.9">12</text>
<text x="154.2" y="97.3">14</text>
<text x="154.2" y="99.1">13</text>
<text x="241.4" y="99.1">1</text>
<text x="241.4" y="97.3">6</text>
<text x="260.9" y="97.3">4</text>
<text x="135.6" y="102.6">10</text>
<text x="154.2" y="102.6">11</text>
<text x="122.3" y="147.1">1</text>
<text x="122.3" y="148.9">2</text>
<text x="140" y="147.1">20</text>
<text x="140" y="148.9">19</text>
<text x="35.1" y="150.6">1</text>
<text x="35.1" y="152.4">2</text>
<text x="35.1" y="154.2">3</text>
<text x="35.1" y="156">4</text>
<text x="122.3" y="150.6">3</text>
<text x="122.3" y="152.4">4</text>
<text x="122.3" y="154.2">5</text>
<text x="122.3" y="156">6</text>
<text x="140" y="150.6">18</text>
<text x="140" y="152.4">17</text>
<text x="140" y="154.2">16</text>
<text x="140" y="156">15</text>
<text x="250.3" y="150.6">1</text>
<text x="250.3" y="152.4">2</text>
<text x="250.3" y="154.2">3</text>
<text x="250.3" y="156">4</text>
<text x="273.3" y="152.4">12</text>
<text x="273.3" y="150.6">11</text>
<text x="35.1" y="157.7">5</text>
<text x="35.1" y="159.5">6</text>
<text x="35.1" y="161.3">7</text>
<text x="122.3" y="157.7">7</text>
<text x="122.3" y="159.5">8</text>
<text x="122.3" y="161.3">9</text>
<text x="140" y="161.3">12</text>
<text x="140" y="157.7">14</text>
<text x="140" y="159.5">13</text>
<text x="250.3" y="157.7">5</text>
<text x="250.3" y="159.5">6</text>
<text x="250.3" y="161.3">7</text>
<text x="273.3" y="159.5">13</text>
<text x="273.3" y="161.3">14</text>
<text x="35.1" y="163.1">8</text>
<text x="121.3" y="163.1">10</text>
<text x="140" y="163.1">11</text>
<text x="250.3" y="163.1">8</text>
<text x="262.7" y="167.4" transform="rotate(-90 262.7 167.4)">9</text>
</g>
<g font-size="1.6" fill="#004080">
<text x="143.2" y="32.7">SO/SIO1</text>
<text x="143.2" y="34.5">nWP/SIO2</text>
<text x="143.2" y="30.9">SI/SIO0</text>
<text x="153.8" y="32.7">VCC</text>
<text x="143.2" y="39.8">nCS</text>
<text x="143.2" y="38">SCK</text>
<text x="143.2" y="36.3">nHold/SIO3</text>
<text x="153.8" y="38">GND</text>
<text x="139.6" y="87.8">GND</text>
<text x="139.6" y="89.6">VREFA</text>
<text x="146.5" y="89.6">VREFB</text>
<text x="149.8" y="87.8">EN</text>
<text x="139.6" y="91.4">A1</text>
<text x="139.6" y="93.1">A2</text>
<text x="139.6" y="94.9">A3</text>
<text x="149.9" y="91.4">B1</text>
<text x="149.9" y="93.1">B2</text>
<text x="149.9" y="94.9">B3</text>
<text x="244.5" y="93.1">SO/SIO1</text>
<text x="244.5" y="94.9">nWP/SIO2</text>
<text x="244.5" y="91.4">SI/SIO0</text>
<text x="255.2" y="93.1">VCC</text>
<text x="139.6" y="96.7">A4</text>
<text x="139.6" y="98.5">A5</text>
<text x="139.6" y="100.3">A6</text>
<text x="149.9" y="96.7">B4</text>
<text x="149.9" y="98.5">B5</text>
<text x="149.9" y="100.3">B6</text>
<text x="244.5" y="100.3">nCS</text>
<text x="244.5" y="98.5">SCK</text>
<text x="244.5" y="96.7">nHold/SIO3</text>
<text x="255.1" y="98.5">GND</text>
<text x="139.6" y="102">A7</text>
<text x="139.6" y="103.8">A8</text>
<text x="149.9" y="103.8">B8</text>
<text x="149.9" y="102">B7</text>
<text x="125.4" y="148.3">GND</text>
<text x="135.6" y="148.3">EN</text>
<text x="125.4" y="150">VREFA</text>
<text x="125.4" y="151.8">A1</text>
<text x="125.4" y="153.6">A2</text>
<text x="125.4" y="155.4">A3</text>
<text x="132.2" y="150">VREFB</text>
<text x="135.7" y="151.8">B1</text>
<text x="135.7" y="153.6">B2</text>
<text x="135.7" y="155.4">B3</text>
<text x="253.4" y="151.8">DAT2</text>
<text x="253.4" y="153.6">CS/DAT3</text>
<text x="253.4" y="155.4">CMD</text>
<text x="265.9" y="153.6">VSS_3</text>
<text x="265.9" y="151.8">VSS_2</text>
<text x="125.4" y="157.2">A4</text>
<text x="125.4" y="158.9">A5</text>
<text x="125.4" y="160.7">A6</text>
<text x="135.7" y="157.2">B4</text>
<text x="135.7" y="158.9">B5</text>
<text x="135.7" y="160.7">B6</text>
<text x="253.4" y="157.2">VDD</text>
<text x="253.4" y="158.9">CLK</text>
<text x="253.4" y="160.7">VSS_1</text>
<text x="265.9" y="160.7">VSS_4</text>
<text x="125.4" y="162.5">A7</text>
<text x="125.4" y="164.3">A8</text>
<text x="135.7" y="164.3">B8</text>
<text x="135.7" y="162.5">B7</text>
<text x="253.4" y="162.5">DAT0</text>
<text x="253.4" y="164.3">DAT1</text>
<text x="263.9" y="164.4" transform="rotate(-90 263.9 164.4)">CD</text>
<text x="265.9" y="162.5">VSS_5</text>
</g>
<g font-size="1.5">
<text x="122.3" y="13.5">VDD_1.8V</text>
<text x="165" y="24.1">VDD_1.8V</text>
<text x="182.3" y="68.6">VDD_3.3V</text>
<text x="117.5" y="77.5">VDD_1.8V</text>
<text x="166.3" y="79.3">VDD_3.3V</text>
<text x="266.4" y="84.6">VDD_3.3V</text>
<text x="190.6" y="130.8">VDD_3.3V</text>
<text x="238.6" y="130.8">VDD_3.3V</text>
<text x="103.3" y="137.9">VDD_1.8V</text>
<text x="152.1" y="139.7">VDD_3.3V</text>
<text x="177.8" y="147">SPI signal</text>
<text x="228.1" y="195">Title</text>
<text x="235.2" y="196.8">PI5008 XS PERI R1.0</text>
<text x="228.1" y="200.3">Size</text>
<text x="229.9" y="202.1">A3</text>
<text x="235.2" y="200.3">Document Number</text>
<text x="235.2" y="202.1">12.Flash/microSD</text>
<text x="286.8" y="200.3">Rev</text>
<text x="288.5" y="202.1">1.0</text>
<text x="228.1" y="205.7">Date:</text>
<text x="237.4" y="205.7">Monday, February 06, 2017</text>
<text x="263.7" y="205.7">Sheet</text>
<text x="272.5" y="205.7">12</text>
<text x="277.9" y="205.7">of</text>
<text x="283.2" y="205.7">14</text>
</g>
<g font-size="1.5" fill="#000080">
<text x="126.9" y="15.9" transform="rotate(90 126.9 15.9)">R2</text>
<text x="130.5" y="15.9" transform="rotate(90 130.5 15.9)">R3</text>
<text x="134" y="15.9" transform="rotate(90 134 15.9)">R4</text>
<text x="32" y="27.2">J20</text>
<text x="126.9" y="24.8" transform="rotate(90 126.9 24.8)">10K(1005)</text>
<text x="130.5" y="24.8" transform="rotate(90 130.5 24.8)">10K(1005)</text>
<text x="134" y="24.8" transform="rotate(90 134 24.8)">10K(1005)</text>
<text x="142.2" y="27.2">U3</text>
<text x="32" y="45.1">2.54mm_7x1_Pin_Header</text>
<text x="131.6" y="44">MX25U3235FM2I-10G(SOP-8L_200mil)</text>
<text x="171.8" y="42.3">C9</text>
<text x="171.8" y="44.4">100nF(1005)</text>
<text x="187.4" y="74.6" transform="rotate(90 187.4 74.6)">R5</text>
<text x="190.9" y="74.6" transform="rotate(90 190.9 74.6)">R6</text>
<text x="194.5" y="74.6" transform="rotate(90 194.5 74.6)">R7</text>
<text x="198" y="74.6" transform="rotate(90 198 74.6)">R8</text>
<text x="201.6" y="74.6" transform="rotate(90 201.6 74.6)">R9</text>
<text x="205.1" y="74.6" transform="rotate(90 205.1 74.6)">R10</text>
<text x="187.4" y="83.5" transform="rotate(90 187.4 83.5)">200R(1005)</text>
<text x="190.9" y="83.5" transform="rotate(90 190.9 83.5)">200R(1005)</text>
<text x="194.5" y="83.5" transform="rotate(90 194.5 83.5)">200R(1005)</text>
<text x="198" y="83.5" transform="rotate(90 198 83.5)">200R(1005)</text>
<text x="201.6" y="83.5" transform="rotate(90 201.6 83.5)">200R(1005)</text>
<text x="205.1" y="83.5" transform="rotate(90 205.1 83.5)">200R(1005)</text>
<text x="32" y="87.6">J18</text>
<text x="138.7" y="84.1">U4</text>
<text x="163.6" y="84.1">R11</text>
<text x="243.6" y="87.6">U5</text>
<text x="161.8" y="90.3">200K(1005)</text>
<text x="32" y="105.6">2.54mm_7x1_Pin_Header</text>
<text x="138.7" y="107.4">LSF0108PWR(PW-8-Pin_TSSOP)</text>
<text x="243.6" y="103.8">EN25QH32A-104HID(SOP-8L_200mil)</text>
<text x="273.1" y="102.7">C10</text>
<text x="273.1" y="104.8">100nF(1005)</text>
<text x="123.8" y="108">C11</text>
<text x="123.8" y="110.2">100nF(1005)</text>
<text x="162.9" y="108">C12</text>
<text x="162.9" y="110.2">100nF(1005)</text>
<text x="196.3" y="136.8" transform="rotate(90 196.3 136.8)">R12</text>
<text x="199.8" y="136.8" transform="rotate(90 199.8 136.8)">R13</text>
<text x="203.4" y="136.8" transform="rotate(90 203.4 136.8)">R14</text>
<text x="206.9" y="136.8" transform="rotate(90 206.9 136.8)">R15</text>
<text x="210.5" y="136.8" transform="rotate(90 210.5 136.8)">R16</text>
<text x="214" y="136.8" transform="rotate(90 214 136.8)">R17</text>
<text x="217.6" y="136.8" transform="rotate(90 217.6 136.8)">R18</text>
<text x="230" y="136.8" transform="rotate(90 230 136.8)">C13</text>
<text x="233.6" y="136.8" transform="rotate(90 233.6 136.8)">C14</text>
<text x="237.2" y="136.8" transform="rotate(90 237.2 136.8)">C15</text>
<text x="230" y="142.2" transform="rotate(90 230 142.2)">10uF(1005)</text>
<text x="233.6" y="142.2" transform="rotate(90 233.6 142.2)">1uF(1005)</text>
<text x="237.2" y="142.2" transform="rotate(90 237.2 142.2)">100nF(1005)</text>
<text x="30.2" y="148.1">J19</text>
<text x="124.5" y="144.5">U6</text>
<text x="149.4" y="144.5">R214</text>
<text x="196.3" y="145.7" transform="rotate(90 196.3 145.7)">200R(1005)</text>
<text x="199.8" y="145.7" transform="rotate(90 199.8 145.7)">200R(1005)</text>
<text x="203.4" y="145.7" transform="rotate(90 203.4 145.7)">200R(1005)</text>
<text x="206.9" y="145.7" transform="rotate(90 206.9 145.7)">200R(1005)</text>
<text x="210.5" y="145.7" transform="rotate(90 210.5 145.7)">200R(1005)</text>
<text x="214" y="145.7" transform="rotate(90 214 145.7)">200R(1005)</text>
<text x="217.6" y="145.7" transform="rotate(90 217.6 145.7)">200R(1005)</text>
<text x="252.5" y="146.5">CON1</text>
<text x="252.5" y="148.6">47352-1001</text>
<text x="147.6" y="150.7">200K(1005)</text>
<text x="222.2" y="157.8">R20</text>
<text x="232.9" y="157.8">22R(1005)</text>
<text x="30.2" y="167.8">2.54mm_8x1_Pin_Header</text>
<text x="124.5" y="167.8">LSF0108PWR(PW-8-Pin_TSSOP)</text>
<text x="109.6" y="168.5">C195</text>
<text x="109.6" y="170.6">100nF(1005)</text>
<text x="148.7" y="168.5">C196</text>
<text x="148.7" y="170.6">100nF(1005)</text>
</g>
<g font-size="1.5" fill="#f00">
<text x="41.2" y="29.4">XILINX_SPI0_A_SIO0</text>
<text x="41.2" y="31.2">XILINX_SPI0_A_SIO1</text>
<text x="41.2" y="32.9">XILINX_SPI0_A_SIO2</text>
<text x="41.2" y="34.7">XILINX_SPI0_A_SIO3</text>
<text x="102" y="30.5">{4} XILINX_SPI0_A_SIO0</text>
<text x="102" y="32.3">{4} XILINX_SPI0_A_SIO1</text>
<text x="102" y="34.1">{4} XILINX_SPI0_A_SIO2</text>
<text x="102" y="35.8">{4} XILINX_SPI0_A_SIO3</text>
<text x="41.2" y="36.5">XILINX_SPI0_A_SCLK</text>
<text x="41.2" y="38.3">XILINX_SPI0_A_SS</text>
<text x="101.5" y="37.6">{4} XILINX_SPI0_A_SCLK</text>
<text x="103.6" y="39.4">{4} XILINX_SPI0_A_SS</text>
<text x="41.2" y="89.8">XILINX_SPI0_B_SIO0</text>
<text x="211.9" y="89.8">SPI1_SIO0</text>
<text x="41.2" y="91.6">XILINX_SPI0_B_SIO1</text>
<text x="41.2" y="93.4">XILINX_SPI0_B_SIO2</text>
<text x="41.2" y="95.2">XILINX_SPI0_B_SIO3</text>
<text x="98.5" y="90.9">{4} XILINX_SPI0_B_SIO0</text>
<text x="98.5" y="92.7">{4} XILINX_SPI0_B_SIO1</text>
<text x="98.5" y="94.5">{4} XILINX_SPI0_B_SIO2</text>
<text x="211.9" y="91.6">SPI1_SIO1</text>
<text x="211.9" y="93.4">SPI1_SIO2</text>
<text x="211.9" y="95.2">SPI1_SIO3</text>
<text x="41.2" y="97">XILINX_SPI0_B_SCLK</text>
<text x="41.2" y="98.7">XILINX_SPI0_B_SS</text>
<text x="98" y="98.1">{4} XILINX_SPI0_B_SCLK</text>
<text x="98.5" y="96.3">{4} XILINX_SPI0_B_SIO3</text>
<text x="100.1" y="99.8">{4} XILINX_SPI0_B_SS</text>
<text x="211.9" y="98.7">SPI1_SS</text>
<text x="211.9" y="97">SPI1_SCLK</text>
<text x="41.2" y="150.3">XILINX_SD_D2</text>
<text x="41.2" y="152.1">XILINX_SD_D3/SPI1_SS0</text>
<text x="41.2" y="153.9">XILINX_SD_CMD/SPI1_MOSI</text>
<text x="41.2" y="155.6">XILINX_SD_CLK/SPI1_SCLK</text>
<text x="73.4" y="155">{4,9}</text>
<text x="77.6" y="153.2">{4} XILINX_SD_D3/SPI1_SS0</text>
<text x="77.7" y="155">XILINX_SD_CMD/SPI1_MOSI</text>
<text x="85.5" y="151.4">{4} XILINX_SD_D2</text>
<text x="171" y="153.9">SD_CMD/SPI1_DI</text>
<text x="171" y="152.1">SD_DAT3/SPI1_SS0</text>
<text x="171" y="150.3">SD_DAT2</text>
<text x="171" y="155.6">SD_CLK</text>
<text x="41.2" y="157.4">XILINX_SD_D0/SPI1_MISO</text>
<text x="41.2" y="159.2">XILINX_SD_D1</text>
<text x="41.2" y="161">XILINX_SD_CD</text>
<text x="73.8" y="156.7">{4,9}</text>
<text x="75" y="158.5">{4,9}</text>
<text x="78.1" y="156.7">XILINX_SD_CLK/SPI1_SCLK</text>
<text x="79.3" y="158.5">XILINX_SD_D0/SPI1_MISO</text>
<text x="85.5" y="160.3">{4} XILINX_SD_D1</text>
<text x="171" y="157.4">SD_DAT0/SPI1_DO</text>
<text x="171" y="159.2">SD_DAT1</text>
<text x="171" y="161">SD_CD</text>
<text x="85.2" y="162.1">{4} XILINX_SD_CD</text>
</g>
<g font-size="1.3">
<text x="30.7" y="1.4">5</text>
<text x="88.7" y="1.4">4</text>
<text x="146.8" y="1.4">3</text>
<text x="204.9" y="1.4">2</text>
<text x="263" y="1.4">1</text>
<text x=".5" y="28.4">D</text>
<text x="292.6" y="28.4">D</text>
<text x=".5" y="79.4">C</text>
<text x="292.6" y="79.4">C</text>
<text x=".5" y="130.5">B</text>
<text x="292.6" y="130.5">B</text>
<text x=".5" y="181.5">A</text>
<text x="292.6" y="181.5">A</text>
<text x="30.7" y="207.4">5</text>
<text x="88.7" y="207.4">4</text>
<text x="146.8" y="207.4">3</text>
<text x="204.9" y="207.4">2</text>
<text x="263" y="207.4">1</text>
</g>
</svg>
